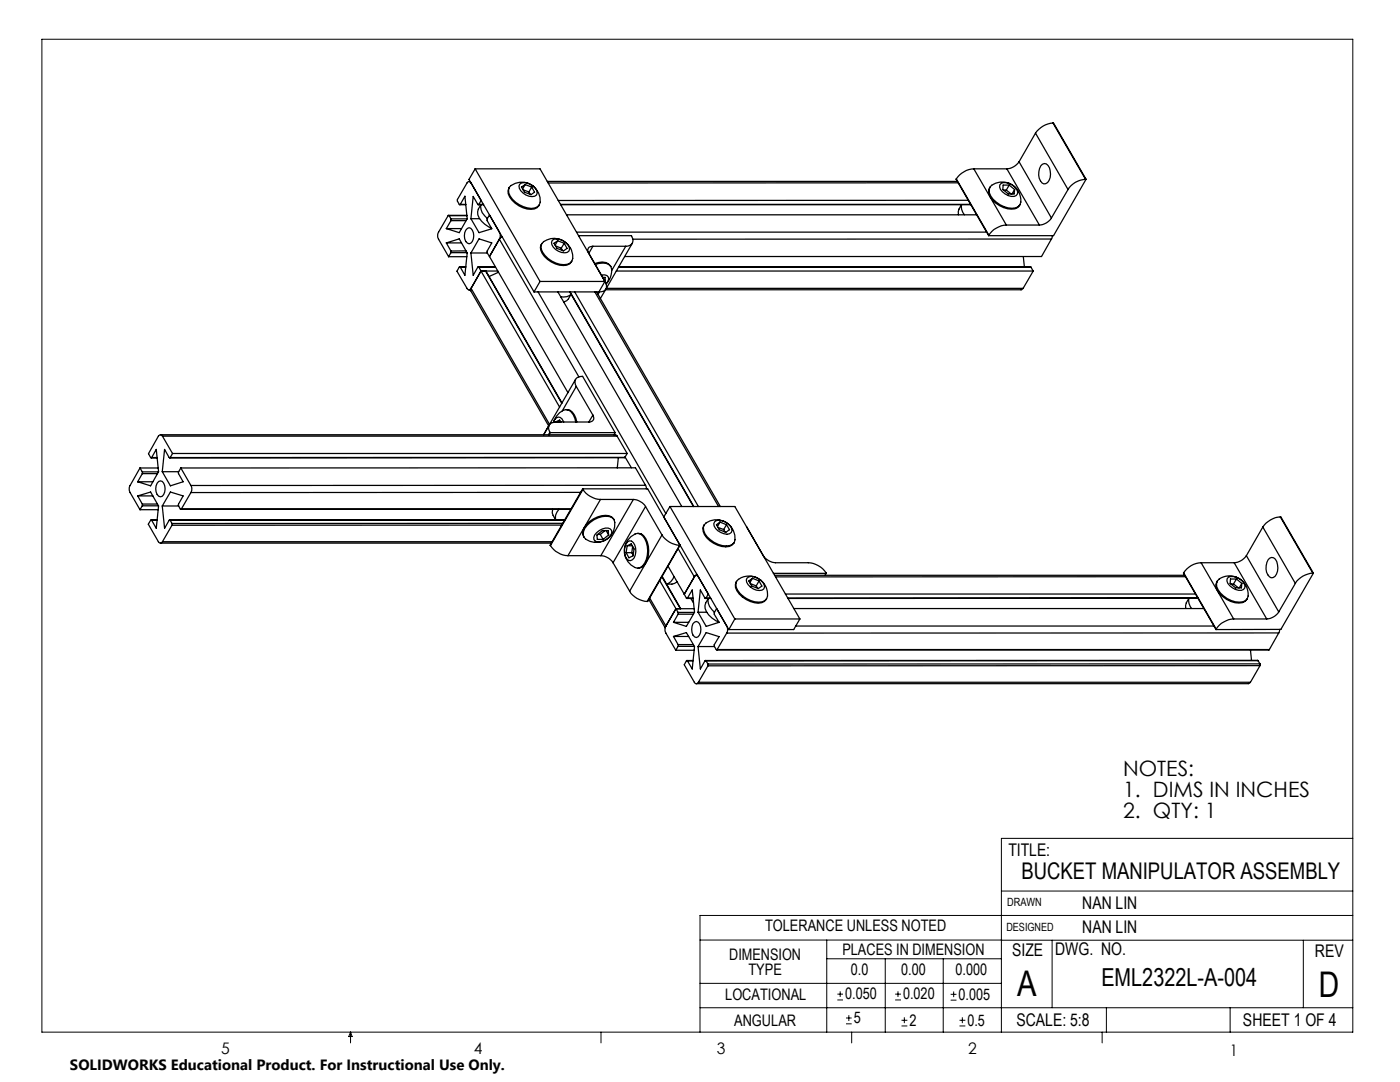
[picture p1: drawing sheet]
<svg xmlns="http://www.w3.org/2000/svg" width="279mm" height="216mm" viewBox="0 0 279 216" stroke-linecap="round" stroke-linejoin="round" font-family="sans-serif">
<g fill="none" stroke="#000" stroke-width=".2">
<path d="M8.4 7.8h261.6v198.2h-261.6zM199.8 177.8h70.2M270 167.3h-70.2v38.7M139.7 187.6h60.2M139.7 196.2h60.1M165 187.6v18.4M165 191.3h34.8M167.1 199.5h1.1M167.1 198.4h1.1M167.7 197.8v1.1M176.7 191.3v14.7M178.6 199.5h1.2"/>
<path d="M178.6 198.4h1.2M179.2 197.8v1.1M188.2 191.3v14.7M189.7 199.6h1.2M189.7 198.4h1.2M190.3 197.8v1.2M199.8 187.6h70.2M210 187.6v13.5M260.1 187.6v13.5M270 182.7h-130.3v23.3M70 206v2.1M70 206l.3 .8h-.7z"/>
<path d="M119.9 206v2.1M139.7 201.1h130.3M168.8 204.3h1.2M168.8 203.1h1.2M169.4 202.6v1.1M170 206v2.1M179.9 204.7h1.2M179.9 203.6h1.2M180.5 203v1.2M191.5 204.7h1.2M191.5 203.6h1.2M192.1 203v1.2"/>
<path d="M220 206v2.1M220.8 201.1v4.9M245.5 201.1v4.9"/>
</g>
<g fill="none" stroke="#000" stroke-width=".25">
<path d="M93.6 36.2h.2M94 36.5a.43 .43 0 0 0-.4-.3 .43 .43 0 0 0-.4 .3l-1.9 3.3v.3l.4 .7h.2M94.8 33.7l-1.2 2.1 13 22.4M94.8 33.7l13 22.5M94.8 33.7h13l12.9 22.5M101.6 37.4a1.93 1.93 0 0 0 .6 2.5 5 5 0 0 0 4.4 1.8l.6-.2 .4-.6M102 37a3.6 3.6 0 0 1 4.2 0 3.6 3.6 0 0 1 1.4 3.9 2.09 2.09 0 0 1-2.3 .6 5.1 5.1 0 0 1-3.8-3l.1-1.1zM103.7 36.8a2.46 2.46 0 0 1 3.4 1.3l.1 .4a1.1 1.1 0 0 1-1.6 .7 2.69 2.69 0 0 1-2-2.1zM104.4 37.9l1.2 .4M104.8 36.8l-.7 .5 .6 1 1.3 .5 .7-.5-.6-1M104.8 36.8l1.3 .5M104.8 36.8l-.5 .9"/>
<path d="M105.6 38.3l.2 .5M106.1 37.3l-.5 1M109.2 36.2h81.9M190.9 35.7l6.4 11.2M190.9 35.7l6.4 11.3M191.2 36.5h-81.8M193.2 40h-81.8M194.3 33.7a4.6 4.6 0 0 0-3.4 2M194.3 33.7h6.6M194.3 33.7l6.5 11.2M197.6 37.4a1.97 1.97 0 0 0 .5 2.5 5.1 5.1 0 0 0 4.5 1.8l.5-.3 .5-.5M197.9 37a3.7 3.7 0 0 1 4.2 0 3.7 3.7 0 0 1 1.5 3.9 2.09 2.09 0 0 1-2.4 .6 5.3 5.3 0 0 1-3.8-3l.2-1.1z"/>
<path d="M199.8 36.6a2.61 2.61 0 0 1 3.3 1.7v.4a1.35 1.35 0 0 1-1.9 .3 2.3 2.3 0 0 1-1.7-2.1zM200.3 37.9h.5M200.8 37.9l1 .8M200.9 33.7l6.5 11.2M201.4 36.9h-1.2l-.1 .9 1.1 .9h1.2l.1-.9M201.4 36.9l1.1 .9M201.4 36.9l-.6 1M202.5 37.8l-.5 .9M203.4 32.3a3.2 3.2 0 0 1-2.5 1.4M203.4 32.3l6.4 11.2M206.7 26.6l6.4 11.2M206.7 26.6l-3.3 5.7"/>
<path d="M208 32.8a.95 .95 0 0 1 1.4 .7 2.55 2.55 0 0 1-.7 3.2 1.14 1.14 0 0 1-1.3-1.1 2.99 2.99 0 0 1 .6-2.8zM210.1 24.6a4.6 4.6 0 0 0-3.4 2M210.1 24.6l6.5 11.2M210.1 24.6l6.6 11.2M213.1 37.8l-3.3 5.7M216.6 35.8a4.4 4.4 0 0 0-3.5 2M216.6 35.8h.1M216.7 35.8l-6.4 11.2h-13M89.1 48.5l2.6-.8 1.5 2.8-.4 4.4-.9-1.6M89.1 48.5l.9 1.6M89.1 45.6h3M89.1 48.5h3"/>
<path d="M89.5 43h3.7M89.5 51.2h3.7M89.6 43h-.2l-1.9 3.3a1.5 1.5 0 0 0 0 1.4l2 3.5M89.6 43l.4 .7M89.6 43h3.6M90 50.1v.3M90 43.7v.3M90 50.4l-.5 .8M90 44l-.9 1.6M90 43.7h3.2M90 44h3M90 50.4h3.2"/>
<path d="M91.8 40.9h1.2M91.8 53.2h1.2M91.9 53.3h-.2l-.5 .8 2 3.4a.42 .42 0 0 0 .4 .4 .42 .42 0 0 0 .4-.4M91.9 40.8l.9-1.6 .4 4.4M91.9 40.8h1.1M91.9 53.3h1.1M93 50.1h-3M93.2 43.6l-1.5 2.8-2.6-.8M93.3 45.6l.3-.2a1.86 1.86 0 0 1 0 3.2 1.86 1.86 0 0 1-.3-3zM93.6 57.9h.3M94 50.5l1.6-2.8 2.5 .8-.9 1.7 .5 1M94 50.5l.4 4.4 1-1.6h.2"/>
<path d="M94 43.6h1.7M94 50.5h3.3M94 57.5l-.1 .5 15.6 27M94 57.5l15.7 27.2M95.5 40.9h1M95.5 53.2h3.3M95.6 40.8l-.2 .1-1-1.7-.4 4.4M95.6 53.3l.4 .8M95.6 40.8h.9M95.6 53.3h3.3M96 40.9a2.25 2.25 0 0 0 .1 3.2l.6 .6 1.4 .9M96 40.9a2.66 2.66 0 0 0 1.3 2.7"/>
<path d="M96 54.1l-2 3.4M96 54.1h3.3M96 54.1l15.7 27.1M96 40l-.4 .8M97.7 42.9l-.5 1.1 .9 1.6-2.5 .8-1.6-2.8M97.7 51.2l15.6 27.2M99.5 54.3l-1.9 .9M99.7 46.3a1.5 1.5 0 0 1 0 1.4M99.7 47.7l-2 3.5M99.7 47.7l15.8 27.5M100.2 47.2l-.5 .5M106.6 58.2h13"/>
<path d="M107.4 58.2l25.5 44.3M107.8 56.2l-1.2 2M107.8 56.2h12.9M108.1 48.6a1.59 1.59 0 0 0 .1 2 5.2 5.2 0 0 0 4.9 2.3l.6-.2 .4-.6M108.5 48.2a3.6 3.6 0 0 1 4.2 0 3.6 3.6 0 0 1 1.4 3.9 2.15 2.15 0 0 1-2.3 .6 4.7 4.7 0 0 1-3.8-3.6l.1-.5zM110.2 48a2.41 2.41 0 0 1 3.4 1.3l.1 .4a1.08 1.08 0 0 1-1.6 .7 2.57 2.57 0 0 1-2-2zM110.9 49.1l1.1 .4M111.3 48l-.7 .5 .6 1.1 1.3 .5 .7-.5-.6-1.1M111.3 48l1.3 .5M111.3 48l-.5 .9M111.3 58.2l24.8 42.9M111.9 40.8h81.8"/>
<path d="M111.9 59.2a2.13 2.13 0 0 0 2-.5 1.87 1.87 0 0 1-1.4 1.6M111.9 40.9h81.8M112 49.5l.3 .5M112.6 48.5l-.6 1M113.1 42.9h81.8M113.7 58.2l24.7 42.9M113.8 58.2l24.7 42.9M114.7 58.2l24.7 42.9M115.1 46.3h81.8M115.5 47h10.5a1.27 1.27 0 0 1 .2 1.5 1.27 1.27 0 0 1-1.3 .6M117.5 50.6l3.3 5.6M118.3 49.1a.85 .85 0 0 0-.9 .4 .85 .85 0 0 0 .1 1.1"/>
<path d="M118.3 49.1h6.6M118.3 49.1l-.8 1.5M118.7 52.6a2.61 2.61 0 0 1 3.1 .4l.1 .2M118.7 58.2l24.7 42.9M118.8 52.8a2.81 2.81 0 0 1 3.1 .4 3.5 3.5 0 0 1-.9 3.5M119.1 58.2l24.7 42.9M119.6 58.2l-.3 .5M120 54.9a1.36 1.36 0 0 1 1.4 .4l.1 .4-.5 .9M120.3 55.4h.5v.8M120.3 55.4l.5 .8M120.7 56.2l-1.4 2.5M120.8 56.2a1.22 1.22 0 0 1 .1 1.5 1.22 1.22 0 0 1-1.3 .5"/>
<path d="M120.8 56.2h.1M120.9 57.7l-1.1 1.9M121 57.5h83.2M123 54.1h83.2M123.4 53.3h82.3M123.5 53.2l82.2 .1M124.9 49.1l-2.8 4.9M126.2 48.5l-5.2 9.1M191.3 42.9a2.16 2.16 0 0 1 .6-2 2.28 2.28 0 0 0 .6 2M197.3 46.9v.1M200.8 44.9a4.6 4.6 0 0 0-3.5 2M200.8 44.9h6.6"/>
<path d="M204.2 57.5l-.3 .3h-83.1M204.2 51.2l.2 2M205.7 53.3l.5 .8M206.2 54.1l-2 3.4M209.8 43.5a3.1 3.1 0 0 1-2.4 1.4M209.8 47.7l-1.9 3.5h-83.2M209.8 47.7h-83.5M210 47l-.2 .7M114.9 75.7l-6.4 11M115 77.1a1.25 1.25 0 0 1-.1-1.5 1.25 1.25 0 0 1 1.4-.5l6.5 11.2M115 77.1l3.3 5.7M115 77.1l-2.8 4.9"/>
<path d="M27.5 99l2.6-.8 1.5 2.8-.4 4.4-.9-1.6M27.5 99l.9 1.6M27.5 96.1h3M27.5 99h3M27.9 93.4l-1.9 3.5a1.5 1.5 0 0 0 0 1.4l1.9 3.4M27.9 93.4l.5 .8M27.9 93.4h3.7M28.4 94.2v.3M28.4 94.5l-.9 1.6M28.4 94.5h3M28.4 94.2h3.2M30.2 91.4h1.2"/>
<path d="M30.3 91.3l.9-1.6 .4 4.4-1.5 2.8-2.6-.8M30.3 91.3h1.1M31.7 96.1l.3-.1a1.6 1.6 0 0 1 .9 2.1l-.5 .9-.4 .1a1.57 1.57 0 0 1-.8-2.2zM32 86.7h90.9l.3 .3M32.4 94.1h3.3M32.4 87a.43 .43 0 0 0-.4-.3 .43 .43 0 0 0-.4 .3l-2 3.5 .5 .8h.2M32.4 87l2 3.5M32.4 87h90.8M34 91.3h-.2l-1-1.6-.4 4.4M34.4 90.5l-.4 .8M34.4 90.5h90.8M36.1 93.4l-.5 1 .9 1.7-2.5 .8-1.6-2.8"/>
<path d="M36.1 93.4l90.7-.1 2 3.5M36.1 93.4l2 3.5M38.1 96.9a1.5 1.5 0 0 1 0 1.4M38.1 98.3l-1.9 3.3M109.6 84.8l-1.1 1.9M109.7 86.3h.1M109.7 86.3l-.2 .4M109.8 86.3h13M109.8 86.3l-.2 .4M110.9 84.2a1.25 1.25 0 0 0-1.3 .6 1.25 1.25 0 0 0 .1 1.5M110.9 84.2l.8-.4 .2 .4M110.9 84.2h.1"/>
<path d="M110.9 84.2h1M110.9 84.2h6.6M112.1 80.4l-15.2-26.3 15.2 26.4M112.5 84.2a1.07 1.07 0 0 0-1.5-.8l-.3 .4-.2 .5M113 81.7a1.56 1.56 0 0 1 1.6 1.1l.5 1.4M114.9 84.2a3.2 3.2 0 0 0-1.4-2.4 2.12 2.12 0 0 0-2.4 1.2l-.6 1.3M115.9 98.2l-77.8 .1M116.3 97.5h13l16.2 28.1M116.3 97.5v.1M116.3 97.5l-6.4 11.4M116.3 97.6a4.4 4.4 0 0 0 3.5 2.1M116.3 97.6l-6.4 11.3"/>
<path d="M118.3 82.8a.85 .85 0 0 1 .1 1 .85 .85 0 0 1-.9 .4M118.3 82.8l-.8 1.4M119.8 99.7h6.6M119.8 99.7l-6.5 11.2M122.8 86.3l-.3 .4M123.2 87l2 3.5M123.4 91.3l-.2 2.1M124.7 91.3l-90.8 .1M124.7 91.3h-90.7M124.7 91.2l1.3 2.1M125.2 90.5l-.5 .8M126.4 99.7a3.2 3.2 0 0 1 2.4 1.4"/>
<path d="M126.4 99.7l-6.5 11.2M128.8 96.8l.2 .7M128.8 96.8l-90.7 .1M27.9 101.7h3.7M28.4 100.6v.3M28.4 100.9l-.5 .8M28.4 100.9h3.2M28.4 100.6h3M30.2 103.8h1.2M30.3 103.8h-.2l-.5 .8 2 3.5a.43 .43 0 0 0 .4 .3 .43 .43 0 0 0 .4-.3M30.3 103.8h1.1M32 108.4h78"/>
<path d="M32.4 101l1.6-2.8 2.5 .8-.9 1.6 .4 1h.2M32.4 101l.4 4.4 1-1.6h.2M32.4 101h3.3M32.4 108.1h77.8M34 103.8l.3 .7M34.3 104.5v.3M34.3 104.8l-1.9 3.3M36.1 101.6h77.8M36.2 101.6h77.8M109.9 108.9a4.6 4.6 0 0 0 3.4 2M110.3 101.6a1.9 1.9 0 0 0 .6 2.1M111.5 101.6a2.05 2.05 0 0 0-.6 2.1"/>
<path d="M112.1 104.8h-77.8M112.3 104.4l-78 .1M112.7 103.8h-78.7M112.7 103.7l-78.8 .1M113.3 110.9h6.6M117.2 104.8a5 5 0 0 1 4.4-1.7l.6 .2a2.25 2.25 0 0 1 .2 2.7 3.6 3.6 0 0 1-5.8 1.2 2.13 2.13 0 0 1 .6-2.4zM119.1 106.3a2.6 2.6 0 0 1 2.7-.7 1.1 1.1 0 0 1-.3 1.6 2.6 2.6 0 0 1-2.7 .8 1.1 1.1 0 0 1 .3-1.7zM119.3 106.6h.5M119.8 106.6l.6 1M119.9 110.9a3.1 3.1 0 0 1 2.4 1.4M120.8 105.9l-1 .7M121 105.9l.5 .9"/>
<path d="M121.5 106.8l-.1-.9h-1.2l-1.1 .9 .1 .8h1.2M121.5 106.8l-1.1 .8M122.3 112.3l3.4 5.7M122.6 103.7a1.61 1.61 0 0 0-1.7-.9 5.1 5.1 0 0 0-4.6 3.1v.6l.3 .7M125 110.3h1.1M125.2 108.9l.8-.4 .5 1-.2 1.4-.8 .4-.5-1M125.2 108.9l-.2 1.4M125.2 108.9h1M125.3 108.1l.4-.2a1.41 1.41 0 0 1 1.2 1.5 2.21 2.21 0 0 1-1.1 2.5 1.41 1.41 0 0 1-1.2-1.5 2.68 2.68 0 0 1 .7-2.3zM125.7 118a4.4 4.4 0 0 0 3.5 2M125.9 107.1a1.69 1.69 0 0 1 1.9-.6 4.7 4.7 0 0 1 .4 6.4l-.4 .3a2.15 2.15 0 0 1-2.5-1.1 3.7 3.7 0 0 1 .6-5zM126.1 110.3l.3 .4"/>
<path d="M126.3 109l-.2 1.3M127.2 106.4a1.56 1.56 0 0 1 1.7 1.1 5.1 5.1 0 0 1-.5 5.4l-.4 .3-.8 .2M128.8 101.1l3.3 5.7M128.8 101.1l-6.5 11.2M129.5 119.6l3.3 5.7M129.6 119.3l3.3 5.6M131.7 115.9l3.2 5.6M132.1 115.1l3.7 6.4M132.1 106.8a4.5 4.5 0 0 0 3.5 2M132.1 106.8l-6.4 11.2M132.2 115l3.7 6.5M133.3 113l3.3 5.6"/>
<path d="M133.7 101.1l12.9 22.4M133.7 101.1h12.9l13 22.4M133.7 101.1l-1.2 2.1M134.5 115a2.11 2.11 0 0 1-1.5 1.5M135.1 116.1l-1 .5h-1.1M135.3 109.5l3.3 5.6M135.6 108.8l-6.4 11.2M136.6 118.6l.4 .7h.2M137.1 119.4h1.2M137.2 119.3l.9-1.6 .5 4.5-1.6 2.8-2.6-.8M137.2 119.3h1.1M137.9 119.4l.5 .9"/>
<path d="M138.6 115.1a.42 .42 0 0 1 .4-.3 .42 .42 0 0 1 .4 .3l2 3.4-.5 .8M138.6 115.1l-2 3.5M139 114.8h.2M139.1 114.6l-.5 .5M140.5 104.7a1.97 1.97 0 0 0 .5 2.6 5.1 5.1 0 0 0 4.5 1.7l.6-.2 .4-.6M140.8 119.4h1.1M140.9 104.4a3.7 3.7 0 0 1 4.2-.1 3.7 3.7 0 0 1 1.4 3.9 3.1 3.1 0 0 1-4 0 3.8 3.8 0 0 1-2.1-2.9l.1-.5zM140.9 119.3h-.2l-.9-1.6-.5 4.5M140.9 119.3h.9M142.6 104.1a2.45 2.45 0 0 1 3.5 1.8 1.1 1.1 0 0 1-1.6 .6 2.55 2.55 0 0 1-2-2zM143.3 105.2l1.1 .5M143.7 104.2l-.7 .5 .5 1 1.4 .5 .7-.5-.6-1"/>
<path d="M143.7 104.2l1.3 .5M143.7 104.2l-.5 .9M144.4 105.7l.3 .5M145 104.7l-.6 1M147 116a1.91 1.91 0 0 0 .5 2.5 5.1 5.1 0 0 0 4.5 1.8l.5-.3 .5-.5M147.4 115.6a3.6 3.6 0 0 1 4.1-.1 3.6 3.6 0 0 1 1.5 4 2.09 2.09 0 0 1-2.4 .6 5.1 5.1 0 0 1-3.7-3l.1-1.1zM149 105.1v.1M149.1 115.4a2.46 2.46 0 0 1 3.4 1.3l.1 .4a1.1 1.1 0 0 1-1.6 .7 2.69 2.69 0 0 1-2.1-2.1zM149.8 116.5l1.1 .4M150.2 115.4l1.3 .5M150.2 115.4l-.8 .5 .6 1 1.3 .5 .7-.5-.5-1M150.2 115.4l-.6 .9"/>
<path d="M150.9 116.9l.3 .5M151.5 115.9l-.6 1M152.3 110.9a3.2 3.2 0 0 0 2.5 1.4h6.5a4.5 4.5 0 0 1 3.6 2.1M154.3 114.4h10.6M154.6 114.8h81.8M156.7 118.5h81.9M164.9 114.4l-.3 .4M236.2 114.3l6.5 11.3M236.2 114.3l6.5 11.2M236.6 115.1h-81.8M239 119.3h-81.8M239.1 119.4h-81.9"/>
<path d="M239.7 112.3a4.3 4.3 0 0 0-3.5 2M239.7 112.3h6.6M239.7 112.3l6.5 11.2M242.9 116a1.59 1.59 0 0 0 .1 1.9 5.2 5.2 0 0 0 4.9 2.4l.6-.3 .4-.5M243.3 115.6a3.7 3.7 0 0 1 4.1 0 3.7 3.7 0 0 1 1.5 3.9 2.09 2.09 0 0 1-2.3 .6 5.2 5.2 0 0 1-3.8-3l.1-1.1zM245.1 115.2a2.63 2.63 0 0 1 3.4 1.7l-.1 .4a1.35 1.35 0 0 1-1.8 .3 2.3 2.3 0 0 1-1.7-2.1zM245.6 116.5h.6M246.2 116.5l1 .8M246.3 112.3l6.5 11.2M246.8 115.5h-1.2l-.1 .9 1.1 .9h1.2v-.9M246.8 115.5l1 .9M246.8 115.5l-.6 1"/>
<path d="M247.8 116.4l-.5 .9M248.7 110.9a3.2 3.2 0 0 1-2.4 1.4M248.7 110.9l6.5 11.2M252 105.2l6.5 11.2M252 105.2l-3.3 5.7M253.4 111.4l.4-.2a1.35 1.35 0 0 1 1.2 1.5 1.9 1.9 0 0 1-1.3 2.6 2.6 2.6 0 0 1-.3-3.9zM255.5 103.2a4.6 4.6 0 0 0-3.5 2M255.5 103.2l6.5 11.2M255.5 103.2l6.6 11.2M258.5 116.4l-3.3 5.7M262 114.4a4.4 4.4 0 0 0-3.5 2M262 114.4h.1"/>
<path d="M262.1 114.4l-6.5 11.2h-12.9M132.9 124.9a1.5 1.5 0 0 0 0 1.4l2 3.5M134.4 127l2.6-.8 1.6 2.8-.5 4.5-.9-1.6M134.4 127l.9 1.6M134.4 124.2h3M134.4 127h3M134.9 129.8h3.6M134.9 121.5l-2 3.4M134.9 121.5l.4 .7M134.9 121.5h3.6M135.3 122.2v.4M135.3 128.6v.4"/>
<path d="M135.3 122.6l-.9 1.6M135.3 129l-.4 .8M135.3 122.2h3.3M135.3 122.6h3.1M135.3 129h3.3M135.3 128.6h3.1M137.1 131.8h1.2M137.2 131.9h-.2l-.4 .7 2 3.5a.43 .43 0 0 0 .4 .3 .43 .43 0 0 0 .4-.3M137.2 131.9h1.1M138.3 124.5l.7-.5a1.86 1.86 0 0 1 0 3.2 1.96 1.96 0 0 1-.7-2.7zM139.3 129l1.6-2.8 2.6 .8-1 1.7 .4 .9h.2M139.3 129l.5 4.5 .9-1.6h.2"/>
<path d="M139.3 122.2h1.8M139.3 129h3.3M139.4 136.1h110.2M140.8 131.8h110.3M140.9 131.9l.4 .6M141.3 132.5v.4M141.3 132.9l-1.9 3.2M142.6 122.2a2.89 2.89 0 0 1-1.2-2.8 2.25 2.25 0 0 0 .1 3.3l.6 .6 1.4 .8M143 121.4l-.5 1.1 1 1.7-2.6 .8-1.6-2.8M143.1 129.6h110.2M145 124.9a1.5 1.5 0 0 1 0 1.4M145 126.3l-1.9 3.3"/>
<path d="M146.6 123.5l-1.1 2.1M146.6 123.5h13M158.4 121.4h81.8M158.8 124.9h83.5M159.6 123.5l-1.2 2.1h-12.9M236.6 121.4l.1-1.1 .6-.9a2.36 2.36 0 0 0 .5 2M242.7 125.5v.1M246.2 123.5a4.6 4.6 0 0 0-3.5 2M246.2 123.5h6.6M249.6 136.1l-.5 .3h-110.1M249.6 129.7l.2 2.1M251.1 131.8l-110.2 .1"/>
<path d="M251.1 131.8l.4 .7M251.5 132.5v.3M251.5 132.8l-110.2 .1M251.5 132.5h-110.2M251.5 132.8l-1.9 3.3M253.3 129.6l-110.2 .1M255.2 122.1a3.1 3.1 0 0 1-2.4 1.4M255.2 126.3h-110.2M255.2 126.3l-1.9 3.3M255.4 125.6l-.2 .7"/>
</g>
<g font-size="7.1">
<text x="203" y="198.7">A</text>
<text x="263.2" y="198.9">D</text>
</g>
<text font-size="4.9" x="219.8" y="196.7">EML2322L-A-004</text>
<text font-size="4.6" x="203.9" y="175.4">BUCKET MANIPULATOR ASSEMBLY</text>
<g font-size="4.2">
<text x="224.2" y="154.8">NOTES:</text>
<text x="224.2" y="158.9">1. DIMS IN INCHES</text>
<text x="224.2" y="163.1">2. QTY: 1</text>
</g>
<g font-size="3.5">
<text x="201.2" y="170.7">TITLE:</text>
<text x="216" y="181.4">NAN LIN</text>
<text x="202" y="190.7">SIZE</text>
<text x="210.6" y="190.6">DWG. NO.</text>
<text x="216" y="186.2">NAN LIN</text>
<text x="262.4" y="190.9">REV</text>
<text x="202.9" y="204.6">SCALE: 5:8</text>
<text x="248.1" y="204.6">SHEET 1 OF 4</text>
</g>
<g font-size="3.2">
<text x="152.7" y="185.7">TOLERANCE UNLESS NOTED</text>
<text x="145.5" y="191.5">DIMENSION</text>
<text x="168.1" y="190.5">PLACES IN DIMENSION</text>
<text x="149.4" y="194.6">TYPE</text>
<text x="169.8" y="194.6">0.0</text>
<text x="179.8" y="194.6">0.00</text>
<text x="190.7" y="194.6">0.000</text>
<text x="144.7" y="199.6">LOCATIONAL</text>
<text x="168.7" y="199.4">0.050</text>
<text x="180.2" y="199.4">0.020</text>
<text x="191.3" y="199.5">0.005</text>
<text x="146.5" y="204.6">ANGULAR</text>
<text x="170.4" y="204.2">5</text>
<text x="181.5" y="204.6">2</text>
<text x="193.1" y="204.6">0.5</text>
<text x="44.2" y="210.4">5</text>
<text x="94.6" y="210.3">4</text>
<text x="143.1" y="210.4">3</text>
<text x="193.2" y="210.3">2</text>
<text x="245.4" y="210.6">1</text>
</g>
<text font-size="3" x="14" y="213.5">SOLIDWORKS Educational Product. For Instructional Use Only.</text>
<g font-size="2.3">
<text x="200.8" y="185.7">DESIGNED</text>
<text x="201" y="180.9">DRAWN</text>
</g>
</svg>
